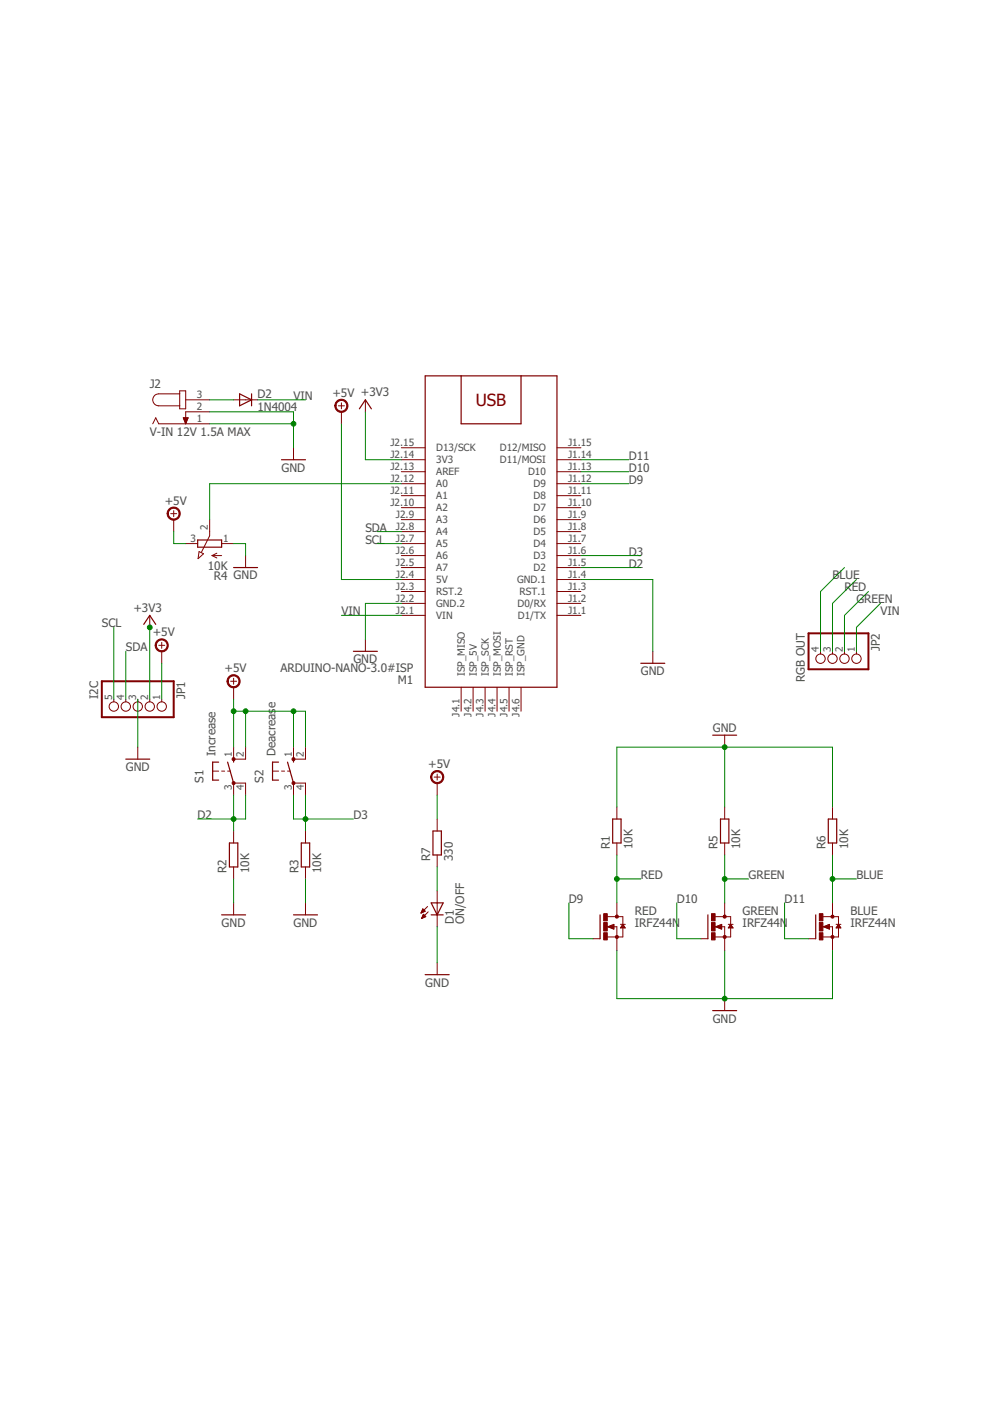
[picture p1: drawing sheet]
<svg xmlns="http://www.w3.org/2000/svg" width="210mm" height="297mm" viewBox="0 0 210 297" stroke-linecap="round" stroke-linejoin="round" font-family="sans-serif">
<g fill="none" stroke="#800000" stroke-width=".21">
<path d="M32.4 89.9l.6-1.3 .7 1.3h10.7M38.1 83.5h-4.4a1.27 1.27 0 0 0-1.3 1.3 1.27 1.27 0 0 0 1.3 1.2h4.4M38.1 82.9h1.3v3.8h-1.3zM38.9 88.6h1l-.5 1.3zM38.9 88.7h.9M39 88.8h.8M39 88.9h.7M39.1 89.1h.6M39.1 89.2h.5M39.2 89.3h.4M39.2 89.4h.3M39.2 89.6h.3"/>
<path d="M39.3 89.7h.1M39.3 89.8h.1M39.4 84.8h5M44.4 87.3h-5v2.6M49.5 84.8h5.1M62.2 94.9v2.6M71.8 86h1.2M72.4 85.4v1.3M72.4 87.3v2.6M77.5 84.8v2.5M85.1 97.5h5M85.1 94.9h5"/>
<path d="M118.1 97.5h5.1M118.1 94.9h5.1M36.2 108.9h1.3M36.8 108.3v1.2M36.8 110.2v2.5M39.4 115.3h2.5M42.2 116.9l1 .5-1.2 1zM44.4 110.2v3.4l-1.7 3.5M45 117.8h2M45 117.8l1 .5M46 117.3l-1 .5M47 115.3h2.5"/>
<path d="M52.1 117.8v2.5M85.1 117.8h5M85.1 115.3h5M85.1 112.7h5M85.1 110.2h5M85.1 107.6h5M85.1 105.1h5M85.1 102.6h5M85.1 100h5M118.1 117.8h5.1M118.1 115.3h5.1M118.1 112.7h5.1"/>
<path d="M118.1 110.2h5.1M118.1 107.6h5.1M118.1 105.1h5.1M118.1 102.6h5.1M118.1 100h5.1M31.7 130.5v2.5M33.7 136.8h1.2M34.3 136.2v1.3M34.3 138.1v2.5M77.5 135.6v2.5M85.1 130.5h5M85.1 127.9h5"/>
<path d="M85.1 125.4h5M85.1 122.9h5M85.1 120.3h5M118.1 130.5h5.1M118.1 127.9h5.1M118.1 125.4h5.1M118.1 122.9h5.1M118.1 120.3h5.1M138.4 138.1v2.5M174 138.1v.6M176.5 138.1v.6M179 138.1v.6"/>
<path d="M181.6 138.1v.6M24.1 148.3v.5M26.7 148.3v.5M29.2 148.3v.5M29.2 158.4v2.6M31.7 148.3v.5M34.3 148.3v.5M48.9 144.4h1.3M49.5 158.4v2.6h2.6v-2.6M49.5 143.8v1.3M49.5 145.7v2.6M62.2 158.4v2.6h2.6v-2.6"/>
<path d="M97.8 145.7v5.1M100.3 145.7v5.1M102.8 145.7v5.1M105.4 145.7v5.1M107.9 145.7v5.1M110.5 145.7v5.1M153.6 155.9v2.5M45.1 163.5h1.3M47 163.5h.6M48.3 163.5h.6M49.5 168.6v-2.6h2.6v2.6M49.5 176.2v2.5"/>
<path d="M57.8 163.5h1.3M59.7 163.5h.6M61 163.5h.6M62.2 168.6v-2.6h2.6v2.6M64.8 176.2v2.5M92.1 164.8h1.2M92.7 164.1v1.3M92.7 166v2.6M92.7 173.7v2.5M130.8 171.1v2.6M130.8 178.7v2.6M153.6 171.1v2.6"/>
<path d="M153.6 178.7v2.6M176.5 171.1v2.6M176.5 178.7v2.6M49.5 183.8v2.6M49.5 191.4v2.6M64.8 183.8v2.6M64.8 191.4v2.6M89.3 193.5h.1M89.3 193.4h.4M89.4 193.3h.6M89.4 194.7h.1M89.5 193.1h.6"/>
<path d="M89.5 194.6h.2M89.5 194.5h.5M89.5 193h.5M89.6 194.4h.7M89.6 192.9h.3M89.6 192.8h.1M89.6 194.2h.6M89.6 192.7l.5 .5-.8 .4zM89.7 194.1h.4M89.7 194h.2M89.8 193.9h.1M90.3 194.4l-.5-.6-.4 .9"/>
<path d="M90.3 194.4l-.9 .3M90.7 192.2l-1.4 1.4M90.8 193.3l-1.4 1.4M92.7 181.3v2.5M92.7 188.9v7.6M125.7 199h1.5M128.6 196.5h2.2v5.1M128.8 194.4h3.3v1.6M128.9 196.5l1.3-.5v1zM129 196.5h1.2M129.1 196.4h1.1M129.3 196.7h.9"/>
<path d="M129.4 196.3h.8M129.6 196.8h.6M129.7 196.2h.5M129.9 196.9h.3M130 196h.2M130.8 191.4v3M131.6 196h1M131.6 196.7h.9M131.7 196.5h.7M131.8 196.4h.5M131.9 196.3h.3M132 196.2h.2"/>
<path d="M132 196h.1M132.1 196.6v2h-3.3M132.1 196l.5 .7h-1zM148.6 199h1.5M151.5 196.5h2.1v5.1M151.6 194.4h3.3v1.6M151.7 196.5l1.3-.5v1zM151.8 196.5h1.2M152 196.4h1M152.1 196.7h.9M152.3 196.3h.7M152.4 196.8h.6"/>
<path d="M152.6 196.2h.4M152.7 196.9h.3M152.9 196h.1M153.6 191.4v3M154.4 196h1M154.5 196.7h.9M154.6 196.5h.7M154.6 196.4h.6M154.7 196.3h.4M154.8 196.2h.2M154.9 196h.1M154.9 196.6v2h-3.3"/>
<path d="M154.9 196l.5 .7h-1zM171.4 199h1.6M174.3 196.5h2.2v5.1M174.5 194.4h3.3v1.6M174.6 196.5l1.3-.5v1zM174.7 196.5h1.2M174.8 196.4h1.1M175 196.7h.9M175.1 196.3h.8M175.3 196.8h.6M175.4 196.2h.5M175.6 196.9h.3"/>
<path d="M175.7 196h.2M176.5 191.4v3M177.3 196h1M177.3 196.7h.9M177.4 196.5h.7M177.5 196.4h.6M177.6 196.3h.4M177.7 196.2h.2M177.7 196h.1M177.8 196.6v2h-3.3M177.8 196l.5 .7h-1zM92.7 204.1v2.6"/>
<path d="M153.6 211.7v2.6"/>
<circle cx="174" cy="139.7" r=".99"/>
<circle cx="176.5" cy="139.7" r=".99"/>
<circle cx="179" cy="139.7" r=".99"/>
<circle cx="181.6" cy="139.7" r=".99"/>
<circle cx="24.1" cy="149.8" r=".99"/>
<circle cx="26.7" cy="149.8" r=".99"/>
<circle cx="29.2" cy="149.8" r=".99"/>
<circle cx="31.7" cy="149.8" r=".99"/>
<circle cx="34.3" cy="149.8" r=".99"/>
</g>
<g fill="none" stroke="#800000" stroke-width=".25">
<path d="M90.1 79.7h28v66h-28zM97.8 79.7v10.2h12.7v-10.2M50.8 83.5l2.5 1.3-2.5 1.2zM53.3 83.5v2.5M59.7 97.5h5.1M76.2 86.7l1.3-1.9 1.2 1.9M41.9 114.5h5.1v1.5h-5.1zM30.5 132.4l1.2-1.9 1.3 1.9M49.5 120.3h5.1M74.9 138.1h5.1M135.9 140.6h5M151.1 155.9h5.1"/>
<path d="M26.7 161h5M46.4 161.6h-1.3v3.8h1.3M48.3 161.6l1.2 4.4M48.6 178.7h1.8v5.1h-1.8zM49.5 161v.6M59.1 161.6h-1.3v3.8h1.3M61 161.6l1.2 4.4M62.2 161v.6M63.9 178.7h1.8v5.1h-1.8zM91.8 176.2h1.8v5.1h-1.8zM129.9 173.7h1.8v5h-1.8zM152.8 173.7h1.7v5h-1.7z"/>
<path d="M175.6 173.7h1.8v5h-1.8zM47 194h5.1M62.2 194h5.1M91.4 194h2.6M91.4 191.4h2.6l-1.3 2.6zM127.2 194v5M150.1 194v5M173 194v5M90.1 206.7h5.1M151.1 214.3h5.1"/>
</g>
<g fill="#800000" stroke="#800000" stroke-width=".21">
<path d="M71.4 85.1a1.39 1.39 0 0 1 2.2 .2 1.39 1.39 0 0 1-.8 2.1 1.39 1.39 0 0 1-1.8-1.4h.2a1.14 1.14 0 0 1 1.7-.9 1.14 1.14 0 0 1 .2 1.9 1.14 1.14 0 0 1-1.8-.7l-.1-.3h-.2z" fill-rule="evenodd"/>
<path d="M35.8 107.9a1.39 1.39 0 0 1 2.2 .3 1.39 1.39 0 0 1-.8 2 1.39 1.39 0 0 1-1.8-1.3h.3a1.14 1.14 0 0 1 1.6-1.1 1.14 1.14 0 0 1 .3 1.9 1.14 1.14 0 0 1-1.9-.5v-.3h-.3z" fill-rule="evenodd"/>
<path d="M33.3 135.9a1.4 1.4 0 0 1 2.2 .2 1.4 1.4 0 0 1-.8 2.1 1.4 1.4 0 0 1-1.8-1.4h.2a1.15 1.15 0 0 1 1.7-1 1.15 1.15 0 0 1 .2 1.9 1.15 1.15 0 0 1-1.8-.6l-.1-.3h-.2z" fill-rule="evenodd"/>
<path d="M48.5 143.5a1.4 1.4 0 0 1 2.2 .2 1.4 1.4 0 0 1-.8 2.1 1.4 1.4 0 0 1-1.8-1.4h.3a1.14 1.14 0 0 1 1.6-1 1.14 1.14 0 0 1 .3 1.9 1.14 1.14 0 0 1-1.9-.6v-.3h-.3z" fill-rule="evenodd"/>
<path d="M130.6 194.1h.4v.5h-.4z" fill-rule="evenodd"/>
<path d="M153.4 194.1h.5v.5h-.5z" fill-rule="evenodd"/>
<path d="M176.3 194.1h.4v.5h-.4z" fill-rule="evenodd"/>
<path d="M91.7 163.8a1.4 1.4 0 0 1 2.2 .2 1.4 1.4 0 0 1-.8 2.1 1.4 1.4 0 0 1-1.8-1.3h.2a1.15 1.15 0 0 1 1.6-1.1 1.15 1.15 0 0 1 .3 1.9 1.15 1.15 0 0 1-1.8-.6l-.1-.2h-.2z" fill-rule="evenodd"/>
<circle cx="49.5" cy="166" r=".33"/>
<circle cx="49.5" cy="160.9" r=".33"/>
<circle cx="62.2" cy="166" r=".33"/>
<circle cx="62.2" cy="160.9" r=".33"/>
<circle cx="130.8" cy="198.7" r=".32"/>
<circle cx="153.6" cy="198.7" r=".33"/>
<circle cx="176.5" cy="198.7" r=".33"/>
</g>
<path d="M171.4 134.3h12.7v7.6h-12.7zM21.6 144.4h15.2v7.7h-15.2z" fill="none" stroke="#800000" stroke-width=".42"/>
<g fill="#800000" stroke="#800000" stroke-width=".21">
<path d="M128 197.8h.8v1.5h-.8z"/>
<path d="M128 193.7h.8v1.5h-.8z"/>
<path d="M128 195.6h.8v1.8h-.8z"/>
<path d="M150.9 197.8h.7v1.5h-.7z"/>
<path d="M150.9 193.7h.7v1.5h-.7z"/>
<path d="M150.9 195.6h.7v1.8h-.7z"/>
<path d="M173.7 197.8h.8v1.5h-.8z"/>
<path d="M173.7 193.7h.8v1.5h-.8z"/>
<path d="M173.7 195.6h.8v1.8h-.8z"/>
</g>
<g fill="none" stroke="#008000" stroke-width=".21">
<path d="M44.4 87.3h17.8v7.6M44.4 89.9h17.8M44.4 84.8h5.1M54.6 84.8h10.2M72.4 89.9v33h12.7M77.5 87.3v10.2h7.6M123.2 97.5h10.1M36.8 112.7v2.6h2.6M49.5 115.3h2.6v2.5M80 115.3h5.1M80 112.7h5.1M85.1 102.6h-40.7v7.6"/>
<path d="M123.2 102.6h10.1M123.2 117.8h12.7M123.2 100h10.1M24.1 133v15.3M26.7 138.1v10.2M31.7 133v15.3M72.4 130.5h12.7M85.1 127.9h-7.6v7.7M123.2 122.9h15.2v15.2M123.2 120.3h12.7M179 120.3l-5 5.1v12.7M181.6 122.9l-5.1 5v10.2"/>
<path d="M184.1 125.4l-5.1 5.1v7.6M186.7 127.9l-5.1 5.1v5.1M29.2 148.3v10.1M34.3 140.6v7.7M49.5 148.3v10.1M49.5 150.8h15.3v7.6M52.1 150.8v7.6M62.2 150.8v7.6M153.6 158.4v12.7M49.5 168.6v7.6M52.1 168.6v5.1h-10.2M62.2 168.6v5.1h12.7"/>
<path d="M64.8 168.6v7.6M92.7 168.6v5.1M130.8 171.1v-12.7h45.7v12.7M49.5 186.4v5M64.8 186.4v5M92.7 183.8v5.1M92.7 196.5v7.6M120.6 191.4v7.6h5.1M130.8 181.3v10.1M130.8 186.4h5.1M143.5 191.4v7.6h5.1M153.6 181.3v10.1"/>
<path d="M153.6 186.4h5.1M166.3 191.4v7.6h5.1M176.5 181.3v10.1M176.5 186.4h5.1M130.8 201.6v10.1h45.7v-10.1M153.6 201.6v10.1"/>
</g>
<g fill="#008000" stroke="#008000" stroke-width=".21">
<circle cx="153.6" cy="211.7" r=".51"/>
<circle cx="153.6" cy="158.4" r=".51"/>
<circle cx="62.2" cy="89.9" r=".51"/>
<circle cx="49.5" cy="150.8" r=".51"/>
<circle cx="52.1" cy="150.8" r=".51"/>
<circle cx="62.2" cy="150.8" r=".51"/>
<circle cx="31.7" cy="133" r=".51"/>
<circle cx="49.5" cy="173.7" r=".51"/>
<circle cx="64.8" cy="173.7" r=".51"/>
<circle cx="130.8" cy="186.4" r=".51"/>
<circle cx="153.6" cy="186.4" r=".51"/>
<circle cx="176.5" cy="186.4" r=".51"/>
</g>
<text font-size="3.6" fill="#800000" x="100.9" y="86">USB</text>
<g font-size="2.5" fill="#505050">
<text x="31.7" y="82.2">J2</text>
<text x="54.6" y="87.1">1N4004</text>
<text x="54.6" y="84.3">D2</text>
<text x="62.2" y="84.8">VIN</text>
<text x="70.5" y="84.1">+5V +3V3</text>
<text x="31.7" y="92.4">V-IN 12V 1.5A MAX</text>
<text x="59.7" y="100">GND</text>
<text x="133.3" y="97.5">D11</text>
<text x="133.3" y="100">D10</text>
<text x="34.9" y="107">+5V</text>
<text x="133.3" y="102.5">D9</text>
<text x="77.5" y="112.7">SDA</text>
<text x="77.5" y="115.2">SCL</text>
<text x="133.3" y="117.8">D3</text>
<text x="44.1" y="120.8">10K</text>
<text x="45.4" y="123">R4 GND</text>
<text x="133.3" y="120.3">D2</text>
<text x="176.5" y="122.9">BLUE</text>
<text x="179" y="125.4">RED</text>
<text x="28.3" y="129.7">+3V3</text>
<text x="72.4" y="130.5">VIN</text>
<text x="181.6" y="127.9">GREEN</text>
<text x="186.7" y="130.5">VIN</text>
<text x="21.6" y="133">SC</text>
<text x="24.5" y="133">L</text>
<text x="32.4" y="134.9">+5V</text>
<text x="26.7" y="138.1">SDA</text>
<text x="47.6" y="142.5">+5V</text>
<text x="59.5" y="142.4">ARDUINO-NANO-3.0#ISP</text>
<text x="74.9" y="140.6">GND</text>
<text x="135.9" y="143.2">GND</text>
<text x="186.5" y="138.1" transform="rotate(-90 186.5 138.1)">JP2</text>
<text x="20.8" y="148.2" transform="rotate(-90 20.8 148.2)">I2C</text>
<text x="39.2" y="148.2" transform="rotate(-90 39.2 148.2)">JP1</text>
<text x="84.3" y="145">M1</text>
<text x="170.7" y="144.6" transform="rotate(-90 170.7 144.6)">RGB OUT</text>
<text x="58.4" y="150.2" transform="rotate(-90 58.4 150.2)">e</text>
<text x="151.1" y="155.1">GND</text>
<text x="45.7" y="160.3" transform="rotate(-90 45.7 160.3)">Increase</text>
<text x="58.4" y="160.3" transform="rotate(-90 58.4 160.3)">Deacreas</text>
<text x="26.7" y="163.5">GND</text>
<text x="43.2" y="166" transform="rotate(-90 43.2 166)">S1</text>
<text x="55.9" y="166" transform="rotate(-90 55.9 166)">S2</text>
<text x="90.8" y="162.9">+5V</text>
<text x="41.9" y="173.6">D2</text>
<text x="74.9" y="173.6">D3</text>
<text x="129.3" y="180" transform="rotate(-90 129.3 180)">R1</text>
<text x="134.1" y="180" transform="rotate(-90 134.1 180)">10K</text>
<text x="152.1" y="180" transform="rotate(-90 152.1 180)">R5</text>
<text x="156.9" y="180" transform="rotate(-90 156.9 180)">10K</text>
<text x="175" y="180" transform="rotate(-90 175 180)">R6</text>
<text x="179.8" y="180" transform="rotate(-90 179.8 180)">10K</text>
<text x="48" y="185.1" transform="rotate(-90 48 185.1)">R2</text>
<text x="52.8" y="185.1" transform="rotate(-90 52.8 185.1)">10K</text>
<text x="63.3" y="185.1" transform="rotate(-90 63.3 185.1)">R3</text>
<text x="68.1" y="185.1" transform="rotate(-90 68.1 185.1)">10K</text>
<text x="91.2" y="182.5" transform="rotate(-90 91.2 182.5)">R7</text>
<text x="96" y="182.5" transform="rotate(-90 96 182.5)">330</text>
<text x="120.6" y="191.4">D9</text>
<text x="135.9" y="186.3">RED</text>
<text x="143.5" y="191.4">D10</text>
<text x="158.7" y="186.3">GREEN</text>
<text x="166.3" y="191.4">D11</text>
<text x="181.6" y="186.3">BLUE</text>
<text x="47" y="196.5">GND</text>
<text x="62.2" y="196.5">GND</text>
<text x="96.3" y="196" transform="rotate(-90 96.3 196)">D1</text>
<text x="98.4" y="196" transform="rotate(-90 98.4 196)">ON/OFF</text>
<text x="134.6" y="196.5">IRFZ44N</text>
<text x="134.6" y="194">RED</text>
<text x="157.5" y="196.5">IRFZ44N</text>
<text x="157.5" y="194">GREEN</text>
<text x="180.3" y="196.5">IRFZ44N</text>
<text x="180.3" y="194">BLUE</text>
<text x="90.2" y="209.2">GND</text>
<text x="151.1" y="216.8">GND</text>
</g>
<g font-size="2.1" fill="#505050">
<text x="41.7" y="84.4">3</text>
<text x="41.7" y="87">2</text>
<text x="41.7" y="89.5">1</text>
<text x="82.8" y="94.6">J2.15</text>
<text x="92.5" y="95.7">D13/SCK</text>
<text x="106" y="95.7">D12/MISO</text>
<text x="120.4" y="94.6">J1.15</text>
<text x="82.8" y="99.7">J2.13</text>
<text x="82.8" y="97.1">J2.14</text>
<text x="92.5" y="100.8">AREF</text>
<text x="92.5" y="98.2">3V3</text>
<text x="106" y="98.2">D11/MOSI</text>
<text x="112" y="100.8">D10</text>
<text x="120.4" y="99.7">J1.13</text>
<text x="120.4" y="97.1">J1.14</text>
<text x="82.8" y="107.3">J2.10</text>
<text x="82.8" y="104.7">J2.11</text>
<text x="82.8" y="102.2">J2.12</text>
<text x="92.5" y="105.9">A1</text>
<text x="92.5" y="103.3">A0</text>
<text x="113.1" y="105.9">D8</text>
<text x="113.1" y="103.3">D9</text>
<text x="120.4" y="107.3">J1.10</text>
<text x="120.4" y="104.7">J1.11</text>
<text x="120.4" y="102.2">J1.12</text>
<text x="44.1" y="112.4" transform="rotate(-90 44.1 112.4)">2</text>
<text x="83.9" y="112.4">J2.8</text>
<text x="83.9" y="109.8">J2.9</text>
<text x="92.5" y="113.5">A4</text>
<text x="92.5" y="110.9">A3</text>
<text x="92.5" y="108.4">A2</text>
<text x="113.1" y="113.5">D5</text>
<text x="113.1" y="110.9">D6</text>
<text x="113.1" y="108.4">D7</text>
<text x="120.4" y="112.4">J1.8</text>
<text x="120.4" y="109.8">J1.9</text>
<text x="40.4" y="114.9">3</text>
<text x="47.3" y="114.9">1</text>
<text x="83.9" y="120">J2.5</text>
<text x="83.9" y="117.4">J2.6</text>
<text x="83.9" y="114.9">J2.7</text>
<text x="92.5" y="118.5">A6</text>
<text x="92.5" y="116">A5</text>
<text x="113.1" y="118.5">D3</text>
<text x="113.1" y="116">D4</text>
<text x="120.4" y="120">J1.5</text>
<text x="120.4" y="117.4">J1.6</text>
<text x="120.4" y="114.9">J1.7</text>
<text x="83.9" y="125">J2.3</text>
<text x="83.9" y="122.5">J2.4</text>
<text x="92.5" y="123.6">5V</text>
<text x="92.5" y="121.1">A7</text>
<text x="109.6" y="123.6">GND.1</text>
<text x="113.1" y="121.1">D2</text>
<text x="120.4" y="125">J1.3</text>
<text x="120.4" y="122.5">J1.4</text>
<text x="83.9" y="130.1">J2.1</text>
<text x="83.9" y="127.6">J2.2</text>
<text x="92.5" y="131.2">VIN</text>
<text x="92.5" y="128.7">GND.2</text>
<text x="92.5" y="126.2">RST.2</text>
<text x="109.7" y="128.7">D0/RX</text>
<text x="109.8" y="131.2">D1/TX</text>
<text x="110.2" y="126.2">RST.1</text>
<text x="120.4" y="130.1">J1.1</text>
<text x="120.4" y="127.6">J1.2</text>
<text x="98.5" y="143.4" transform="rotate(-90 98.5 143.4)">ISP_MISO</text>
<text x="101.1" y="143.4" transform="rotate(-90 101.1 143.4)">ISP_5V</text>
<text x="103.6" y="143.4" transform="rotate(-90 103.6 143.4)">ISP_SCK</text>
<text x="106.2" y="143.4" transform="rotate(-90 106.2 143.4)">ISP_MOSI</text>
<text x="108.7" y="143.4" transform="rotate(-90 108.7 143.4)">ISP_RST</text>
<text x="111.2" y="143.4" transform="rotate(-90 111.2 143.4)">ISP_GND</text>
<text x="173.6" y="138.3" transform="rotate(-90 173.6 138.3)">4</text>
<text x="176.1" y="138.3" transform="rotate(-90 176.1 138.3)">3</text>
<text x="178.7" y="138.3" transform="rotate(-90 178.7 138.3)">2</text>
<text x="181.2" y="138.3" transform="rotate(-90 181.2 138.3)">1</text>
<text x="23.8" y="148.5" transform="rotate(-90 23.8 148.5)">5</text>
<text x="26.3" y="148.5" transform="rotate(-90 26.3 148.5)">4</text>
<text x="28.9" y="148.5" transform="rotate(-90 28.9 148.5)">3</text>
<text x="31.4" y="148.5" transform="rotate(-90 31.4 148.5)">2</text>
<text x="33.9" y="148.5" transform="rotate(-90 33.9 148.5)">1</text>
<text x="97.4" y="151.9" transform="rotate(-90 97.4 151.9)">J4.1</text>
<text x="100" y="151.9" transform="rotate(-90 100 151.9)">J4.2</text>
<text x="102.5" y="151.9" transform="rotate(-90 102.5 151.9)">J4.3</text>
<text x="105" y="151.9" transform="rotate(-90 105 151.9)">J4.4</text>
<text x="107.6" y="151.9" transform="rotate(-90 107.6 151.9)">J4.5</text>
<text x="110.1" y="151.9" transform="rotate(-90 110.1 151.9)">J4.6</text>
<text x="49.2" y="160.6" transform="rotate(-90 49.2 160.6)">1</text>
<text x="51.7" y="160.6" transform="rotate(-90 51.7 160.6)">2</text>
<text x="61.9" y="160.6" transform="rotate(-90 61.9 160.6)">1</text>
<text x="64.4" y="160.6" transform="rotate(-90 64.4 160.6)">2</text>
<text x="49.2" y="167.5" transform="rotate(-90 49.2 167.5)">3</text>
<text x="51.7" y="167.5" transform="rotate(-90 51.7 167.5)">4</text>
<text x="61.9" y="167.5" transform="rotate(-90 61.9 167.5)">3</text>
<text x="64.4" y="167.5" transform="rotate(-90 64.4 167.5)">4</text>
</g>
</svg>
